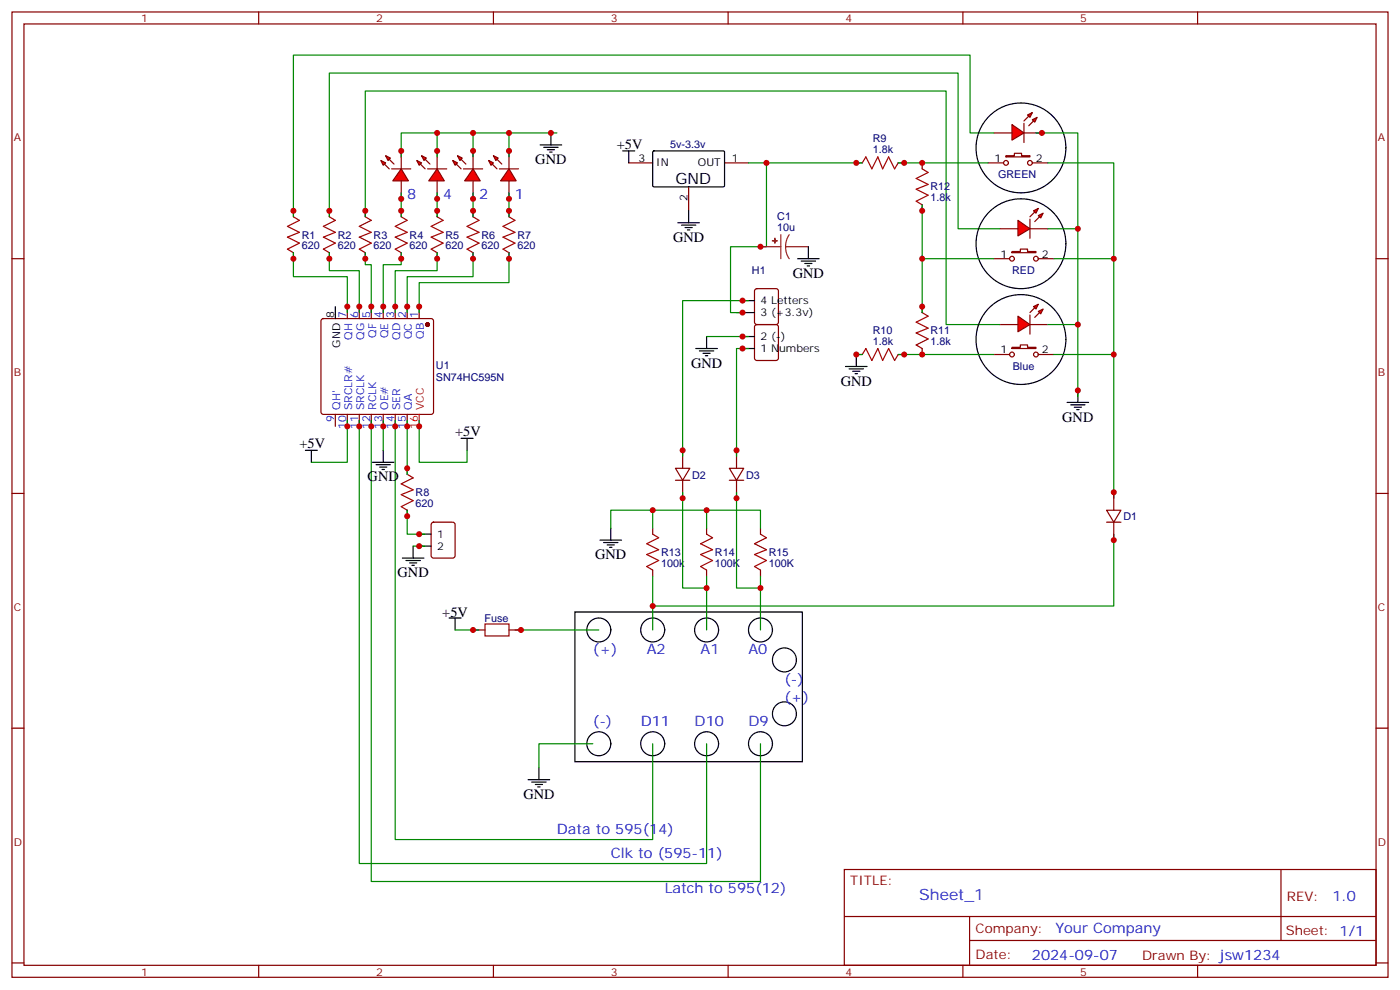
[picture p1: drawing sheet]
<svg xmlns="http://www.w3.org/2000/svg" width="412mm" height="292mm" viewBox="0 0 412 292" stroke-linecap="round" stroke-linejoin="round" font-family="sans-serif">
<g fill="none" stroke="#870000" stroke-width=".35">
<path d="M3.5 3.5h405.4v284.4h-405.4zM7.1 7.1h398.2v277.2h-398.2zM76.2 3.5v3.6M145.3 3.5v3.6M214.5 3.5v3.6M283.6 3.5v3.6M352.8 3.5v3.6M3.5 76.2h3.6M86.4 62.1v1.8M86.4 74.4v1.8M97 62.1v1.8M97 74.4v1.8"/>
<path d="M107.6 62.1v1.8M107.6 74.4v1.8M118.2 62.1v1.8M118.2 74.4v1.8M128.8 62.1v1.8M128.8 74.4v1.8M139.3 62.1v1.8M139.3 74.4v1.8M149.9 62.1v1.8M149.9 74.4v1.8M405.3 76.2h3.6M94.8 94l.4-.2h31.8l.5 .2 .2 .5v26.9l-.2 .5-.5 .2h-31.8l-.4-.3-.3-.4v-26.9z"/>
<path d="M102.3 90.3v3.5M105.8 90.3v3.5M109.4 90.3v3.5M112.9 90.3v3.5M116.4 90.3v3.5M119.9 90.3v3.5M123.5 90.3v3.5M98.8 122.1v3.5M102.3 122.1v3.5M105.8 122.1v3.5M109.4 122.1v3.5M112.9 122.1v3.5"/>
<path d="M116.4 122.1v3.5M119.9 122.1v3.5M119.9 137.9v1.8M3.5 145.3h3.6M119.9 150.3v1.7M405.3 145.3h3.6M3.5 214.5h3.6M405.3 214.5h3.6M248.7 256.1h156.6v28.2h-156.6zM377.3 256.1v20.9M248.7 270h156.5M285.6 277h119.6"/>
<path d="M285.6 270v14.1M3.5 283.6h3.6M76.2 284.3v3.6M145.3 284.3v3.6M214.5 284.3v3.6M283.6 284.3v3.6M352.8 284.3v3.6M405.3 283.6h3.6"/>
</g>
<circle cx="125.9" cy="95.6" r=".53" fill="#870000" stroke="#870000" stroke-width=".35"/>
<path d="M98.8 90.3v3.5" fill="none" stroke="#000" stroke-width=".35"/>
<path d="M123.5 122.1v3.5" fill="none" stroke="#f00" stroke-width=".35"/>
<path d="M86.4 63.9l1.8 1-3.5 1.8 3.5 1.7-3.5 1.4 3.5 1.8-3.5 1.8 1.7 1M97 63.9l1.8 1-3.6 1.8 3.6 1.7-3.6 1.4 3.6 1.8-3.6 1.8 1.8 1M107.6 63.9l1.8 1-3.6 1.8 3.6 1.7-3.6 1.4 3.6 1.8-3.6 1.8 1.8 1M118.2 63.9l1.7 1-3.5 1.8 3.5 1.7-3.5 1.4 3.5 1.8-3.5 1.8 1.8 1M128.8 63.9l1.7 1-3.5 1.8 3.5 1.7-3.5 1.4 3.5 1.8-3.5 1.8 1.8 1M139.3 63.9l1.8 1-3.5 1.8 3.5 1.7-3.5 1.4 3.5 1.8-3.5 1.8 1.7 1M149.9 63.9l1.8 1-3.5 1.8 3.5 1.7-3.5 1.4 3.5 1.8-3.5 1.8 1.7 1M119.9 139.7l1.8 1.1-3.5 1.7 3.5 1.8-3.5 1.4 3.5 1.8-3.5 1.7 1.7 1.1" fill="none" stroke="#a10000" stroke-width=".35"/>
<path d="M86.4 74.4v7.1h15.9v10.6M97 74.4v5.3h8.8v12.4M107.6 74.4v3.6h1.8v14.1M118.2 74.4v3.6h-5.3v14.1M128.8 74.4v5.3h-12.4v12.4M139.3 74.4v7.1h-19.4v10.6M149.9 74.4v8.9h-26.4v8.8M119.9 123.8v15.9" fill="none" stroke="#008700" stroke-width=".35"/>
<g fill="#f00" stroke="#870000" stroke-width=".35">
<path d="M149.9 49.7l2.1 3.6h-4.5z"/>
<path d="M147.1 49.7h5.7z"/>
</g>
<g fill="#870000" stroke="#870000" stroke-width=".35">
<path d="M145 48.3l1.4 1.4z"/>
<path d="M146.4 46.9l1.4 1.4z"/>
</g>
<g fill="#f00" stroke="#870000" stroke-width=".35">
<path d="M143.9 47.3l1.4 .7-.7 .7z"/>
<path d="M145.3 45.9l1.5 .7-.8 .7z"/>
</g>
<path d="M149.9 44.4v5.3M149.9 53.3v5.3" fill="none" stroke="#870000" stroke-width=".35"/>
<g fill="#f00" stroke="#870000" stroke-width=".35">
<path d="M128.8 49.7l2.1 3.6h-4.6z"/>
<path d="M125.9 49.7h5.7z"/>
</g>
<g fill="#870000" stroke="#870000" stroke-width=".35">
<path d="M123.8 48.3l1.4 1.4z"/>
<path d="M125.2 46.9l1.4 1.4z"/>
</g>
<g fill="#f00" stroke="#870000" stroke-width=".35">
<path d="M122.8 47.3l1.4 .7-.7 .7z"/>
<path d="M124.2 45.9l1.4 .7-.7 .7z"/>
</g>
<path d="M128.8 44.4v5.3M128.8 53.3v5.3" fill="none" stroke="#870000" stroke-width=".35"/>
<g fill="#f00" stroke="#870000" stroke-width=".35">
<path d="M118.2 49.7l2.1 3.6h-4.6z"/>
<path d="M115.4 49.7h5.6z"/>
</g>
<g fill="#870000" stroke="#870000" stroke-width=".35">
<path d="M113.2 48.3l1.5 1.4z"/>
<path d="M114.7 46.9l1.4 1.4z"/>
</g>
<g fill="#f00" stroke="#870000" stroke-width=".35">
<path d="M112.2 47.3l1.4 .7-.7 .7z"/>
<path d="M113.6 45.9l1.4 .7-.7 .7z"/>
</g>
<path d="M118.2 44.4v5.3M118.2 53.3v5.3" fill="none" stroke="#870000" stroke-width=".35"/>
<g fill="#f00" stroke="#870000" stroke-width=".35">
<path d="M139.3 49.7l2.2 3.6h-4.6z"/>
<path d="M136.5 49.7h5.7z"/>
</g>
<g fill="#870000" stroke="#870000" stroke-width=".35">
<path d="M134.4 48.3l1.4 1.4z"/>
<path d="M135.8 46.9l1.4 1.4z"/>
</g>
<g fill="#f00" stroke="#870000" stroke-width=".35">
<path d="M133.3 47.3l1.5 .7-.7 .7z"/>
<path d="M134.8 45.9l1.4 .7-.7 .7z"/>
</g>
<path d="M139.3 44.4v5.3M139.3 53.3v5.3" fill="none" stroke="#870000" stroke-width=".35"/>
<g fill="#f00" stroke="#870000" stroke-width=".35">
<path d="M298.1 36.7l3.5 2.5-3.5 2.1z"/>
<path d="M301.6 36.3v5.7z"/>
</g>
<g fill="#870000" stroke="#870000" stroke-width=".35">
<path d="M303 34.2l-1.4 1.4z"/>
<path d="M303 37l1.4-1.4z"/>
</g>
<g fill="#f00" stroke="#870000" stroke-width=".35">
<path d="M302.7 33.9l1.4-.7-.7 1.4z"/>
<path d="M304.1 35.3l1.4-.7-.7 1.4z"/>
</g>
<path d="M292.8 39.2h5.3M301.6 39.2h5.3" fill="none" stroke="#870000" stroke-width=".35"/>
<g fill="#f00" stroke="#870000" stroke-width=".35">
<path d="M299.9 64.9l3.5 2.5-3.5 2.1z"/>
<path d="M303.4 64.6v5.6z"/>
</g>
<g fill="#870000" stroke="#870000" stroke-width=".35">
<path d="M303.4 63.9l1.4-1.5z"/>
<path d="M304.8 65.3l1.4-1.4z"/>
</g>
<g fill="#f00" stroke="#870000" stroke-width=".35">
<path d="M304.4 62.1l1.5-.7-.7 1.4z"/>
<path d="M305.9 63.5l1.4-.7-.7 1.4z"/>
</g>
<path d="M294.6 67.4h5.3M303.4 67.4h5.3" fill="none" stroke="#870000" stroke-width=".35"/>
<g fill="#f00" stroke="#870000" stroke-width=".35">
<path d="M299.9 93.1l3.5 2.5-3.5 2.1z"/>
<path d="M303.4 92.8v5.6z"/>
</g>
<g fill="#870000" stroke="#870000" stroke-width=".35">
<path d="M303.4 92.1l1.4-1.4z"/>
<path d="M304.8 93.5l1.4-1.4z"/>
</g>
<g fill="#f00" stroke="#870000" stroke-width=".35">
<path d="M304.4 90.3l1.5-.7-.7 1.4z"/>
<path d="M305.9 91.7l1.4-.7-.7 1.4z"/>
</g>
<g fill="none" stroke="#870000" stroke-width=".35">
<path d="M185.2 48h7.1M202.8 55v7.1M213.4 48h7.1M252.2 48h1.8M264.6 48h1.7M271.6 48v1.7M291 48h4.6M296.3 45.9h2.5v-.7h2.1v.7h2.5v.3h-7.1zM304.1 48h4.6M271.6 60.3v1.8M292.8 76.2h4.6M298.1 74.1h2.5v-.7h2.1v.7h2.5v.3h-7.1z"/>
<path d="M305.9 76.2h4.5M222.5 85.2l.5-.2h5.6l.7 .5v9.4l-.5 .6-5.8 .1-.7-.5-.1-9.4zM222.5 95.8l.5-.2h5.6l.7 .4v9.5l-.5 .6-5.8 .1-.7-.5-.1-9.4zM271.6 90.3v1.8M294.6 95.6h5.3M303.4 95.6h5.3M252.2 104.4h1.8M264.6 104.4h1.7M271.6 102.7v1.7M292.8 104.4h4.6M298.1 102.3h2.5v-.7h2.1v.7h2.5v.4h-7.1zM305.9 104.4h4.5"/>
<path d="M199 137.9h4.2l-2.1 3.6zM201.1 132.6v5.3M214.8 137.9h4.3l-2.1 3.6zM217 132.6v5.3M127.2 154l.5-.2h5.6l.7 .4 .1 9.5-.5 .6-5.9 .1-.6-.5-.1-9.4zM192.3 155.6v1.7M199 141.5h4.2M201.1 141.5v5.3M208.1 155.6v1.7M214.8 141.5h4.3M217 141.5v5.3M224 155.6v1.7"/>
<path d="M326 150.3h4.2l-2.1 3.5zM326 153.8h4.2M328.1 145v5.3M328.1 153.8v5.3M192.3 167.9v1.8M208.1 167.9v1.8M224 167.9v1.8M139.3 185.6h3.6M149.9 185.6h3.6"/>
<circle cx="296.3" cy="48" r=".71"/>
<circle cx="303.4" cy="48" r=".71"/>
<circle cx="298.1" cy="76.2" r=".71"/>
<circle cx="305.2" cy="76.2" r=".71"/>
<circle cx="298.1" cy="104.4" r=".71"/>
<circle cx="305.2" cy="104.4" r=".71"/>
</g>
<g fill="none" stroke="#008700" stroke-width=".35">
<path d="M128.8 39.2v7M139.3 39.2v7M149.9 39.2v7M164 39.2h-45.8v7M292.8 39.2h-7v-23h-199.4v47.7M305.2 39.2h12.3v77.6M118.2 56.8v7.1M128.8 56.8v7.1M139.3 56.8v7.1M149.9 56.8v7.1M220.5 48h33.5M225.8 48v24.7h-10.6v19.4h3.5h-1.7"/>
<path d="M264.6 48h26.4M308.7 48h19.4v98.8M97 63.9v-42.4h185.2v45.9h12.4M107.6 63.9v-37.1h171.1v68.8h15.9M271.6 76.2h21.2M271.6 60.3v31.8M308.7 67.4h8.8M310.4 76.2h17.7M208.1 99.1h12.4M220.5 88.5h-19.4v45.9M308.7 95.6h8.8M220.5 102.7h-3.5v31.7"/>
<path d="M252.2 104.4h1.8M264.6 104.4h28.2M310.4 104.4h17.7M102.3 123.8v12.4h-10.6M105.8 123.8v130.6h102.3v-35.3M109.4 123.8v135.8h114.6v-40.5M112.9 123.8v8.8M116.4 123.8v123.5h75.9v-28.2M123.5 123.8v12.4h14.1v-3.6M119.9 150.3v7h5.3M179.9 155.6v-5.3h44.1v5.3M192.3 150.3v5.3"/>
<path d="M201.1 145v28.2h7M208.1 150.3v5.3M217 145v28.2h7M328.1 157.3v21.2h-135.8M121.7 160.9h3.5M192.3 169.7v15.9M208.1 169.7v15.9M224 169.7v15.9M134.1 185.6h7M151.7 185.6h24.7M174.6 219.1h-15.9v7"/>
</g>
<g fill="none" stroke="#000" stroke-width=".35">
<path d="M162.3 39.2v3.5M159.1 42.7h6.4M160.2 43.4h4.2M161.2 44.1h2.1M161.9 44.8h.7M183.4 44.4h3.6M185.2 44.4v3.6M192.3 44.6l.3-.2 20.7 .1 .1 .3v10.1l-.3 .1h-20.7l-.1-.3zM199.7 65.6h6.3M200.7 66.3h4.3M201.8 67h2.1M202.5 67.7h.7"/>
<path d="M202.8 62.1v3.5M234.9 76.2h6.4M236 76.9h4.2M237.1 77.6h2.1M237.8 78.3h.7M238.1 72.7v3.5M208.1 99.1v3.6M218.7 88.5h3.5M218.7 92.1h3.5M218.7 99.1h3.5M205 102.7h6.3M206 103.4h4.3"/>
<path d="M207.1 104.1h2.1M207.8 104.8h.7M218.7 102.7h3.5M249.1 107.9h6.3M250.1 108.7h4.3M251.2 109.4h2.1M251.9 110.1h.7M252.2 104.4v3.5M314.3 118.5h6.4M315.4 119.2h4.2M316.4 119.9h2.2M317.5 115v3.5"/>
<path d="M90 132.6h3.5M91.7 132.6v3.6M109.7 136.2h6.4M110.8 136.9h4.2M111.8 137.6h2.1M112.5 138.3h.7M112.9 132.6v3.6M135.8 129.1h3.5M137.6 129.1v3.5M317.1 120.6h.8M123.5 157.3h3.5M176.7 159.1h6.4"/>
<path d="M177.8 159.8h4.2M179.9 155.6v3.5M118.5 164.4h6.4M119.6 165.1h4.2M120.6 165.8h2.2M121.4 166.5h.7M121.7 160.9v3.5M123.5 160.9h3.5M178.9 160.5h2.1M179.6 161.2h.7M132.3 182h3.5M134.1 182v3.6"/>
<path d="M169.3 180.3h67.1v44.1h-67.1zM155.6 229.7h6.3M156.6 230.4h4.3M157.7 231.1h2.1M158.4 231.8h.7M158.7 226.1v3.6"/>
<circle cx="300.7" cy="43.6" r="13.2"/>
<circle cx="300.7" cy="71.8" r="13.2"/>
<circle cx="300.7" cy="100" r="13.2"/>
<circle cx="176.4" cy="185.6" r="3.5"/>
<circle cx="192.3" cy="185.6" r="3.5"/>
<circle cx="208.1" cy="185.6" r="3.5"/>
<circle cx="224" cy="185.6" r="3.5"/>
<circle cx="231.1" cy="194.4" r="3.5"/>
<circle cx="176.4" cy="219.1" r="3.5"/>
<circle cx="192.3" cy="219.1" r="3.5"/>
<circle cx="208.1" cy="219.1" r="3.5"/>
<circle cx="224" cy="219.1" r="3.5"/>
<circle cx="231.1" cy="210.3" r="3.5"/>
</g>
<path d="M254 48l1.1-1.8 1.7 3.5 1.8-3.5 1.4 3.5 1.8-3.5 1.7 3.5 1.1-1.7M271.6 49.7l1.8 1.1-3.5 1.8 3.5 1.7-3.5 1.4 3.5 1.8-3.5 1.8 1.7 1M271.6 92.1l1.8 1-3.5 1.8 3.5 1.8-3.5 1.4 3.5 1.7-3.5 1.8 1.7 1.1M254 104.4l1.1-1.7 1.7 3.5 1.8-3.5 1.4 3.5 1.8-3.5 1.7 3.5 1.1-1.8M192.3 157.3l1.7 1.1-3.5 1.8 3.5 1.7-3.5 1.4 3.5 1.8-3.5 1.8 1.8 1M208.1 157.3l1.8 1.1-3.5 1.8 3.5 1.7-3.5 1.4 3.5 1.8-3.5 1.8 1.7 1M224 157.3l1.8 1.1-3.6 1.8 3.6 1.7-3.6 1.4 3.6 1.8-3.6 1.8 1.8 1M142.9 183.8h7v3.5h-7z" fill="none" stroke="#a10000" stroke-width=".35"/>
<path d="M224 72.7h6M230 69.1v7.1M231.4 72.7l.3 1.8 .8 1.7M231.4 72.7h6.7M232.5 69.1l-.8 1.7-.3 1.9" fill="none" stroke="#8c2424" stroke-width=".35"/>
<g fill="#8c2424" stroke="#8c2424" stroke-width=".35">
<path d="M228.2 70.2l.1 1.4z"/>
<path d="M227.5 70.9h1.5z"/>
</g>
<g fill="#c00">
<circle cx="306.9" cy="39.2" r=".88"/>
<circle cx="317.5" cy="67.4" r=".88"/>
<circle cx="317.5" cy="95.6" r=".88"/>
<circle cx="328.1" cy="76.2" r=".88"/>
<circle cx="328.1" cy="104.4" r=".88"/>
<circle cx="271.6" cy="48" r=".88"/>
<circle cx="271.6" cy="104.4" r=".88"/>
<circle cx="271.6" cy="76.2" r=".88"/>
<circle cx="208.1" cy="150.3" r=".88"/>
<circle cx="192.3" cy="150.3" r=".88"/>
<circle cx="192.3" cy="178.5" r=".88"/>
<circle cx="208.1" cy="173.2" r=".88"/>
<circle cx="224" cy="173.2" r=".88"/>
<circle cx="201.1" cy="132.6" r=".88"/>
<circle cx="217" cy="132.6" r=".88"/>
<circle cx="217" cy="146.8" r=".88"/>
<circle cx="201.1" cy="146.8" r=".88"/>
<circle cx="218.7" cy="99.1" r=".88"/>
<circle cx="218.7" cy="88.5" r=".88"/>
<circle cx="218.7" cy="102.7" r=".88"/>
<circle cx="225.8" cy="48" r=".88"/>
<circle cx="218.7" cy="92.1" r=".88"/>
<circle cx="224" cy="72.7" r=".88"/>
<circle cx="112.9" cy="125.6" r=".88"/>
<circle cx="139.3" cy="185.6" r=".88"/>
<circle cx="153.5" cy="185.6" r=".88"/>
<circle cx="102.3" cy="125.6" r=".88"/>
<circle cx="105.8" cy="125.6" r=".88"/>
<circle cx="109.4" cy="125.6" r=".88"/>
<circle cx="116.4" cy="125.6" r=".88"/>
<circle cx="119.9" cy="125.6" r=".88"/>
<circle cx="123.5" cy="125.6" r=".88"/>
<circle cx="123.5" cy="90.3" r=".88"/>
<circle cx="119.9" cy="90.3" r=".88"/>
<circle cx="116.4" cy="90.3" r=".88"/>
<circle cx="112.9" cy="90.3" r=".88"/>
<circle cx="109.4" cy="90.3" r=".88"/>
<circle cx="105.8" cy="90.3" r=".88"/>
<circle cx="102.3" cy="90.3" r=".88"/>
<circle cx="123.5" cy="157.3" r=".88"/>
<circle cx="123.5" cy="160.9" r=".88"/>
<circle cx="119.9" cy="152" r=".88"/>
<circle cx="119.9" cy="137.9" r=".88"/>
<circle cx="149.9" cy="76.2" r=".88"/>
<circle cx="139.3" cy="76.2" r=".88"/>
<circle cx="128.8" cy="76.2" r=".88"/>
<circle cx="118.2" cy="76.2" r=".88"/>
<circle cx="107.6" cy="76.2" r=".88"/>
<circle cx="97" cy="76.2" r=".88"/>
<circle cx="97" cy="62.1" r=".88"/>
<circle cx="107.6" cy="62.1" r=".88"/>
<circle cx="118.2" cy="62.1" r=".88"/>
<circle cx="118.2" cy="58.6" r=".88"/>
<circle cx="128.8" cy="58.6" r=".88"/>
<circle cx="128.8" cy="62.1" r=".88"/>
<circle cx="139.3" cy="58.6" r=".88"/>
<circle cx="139.3" cy="62.1" r=".88"/>
<circle cx="149.9" cy="58.6" r=".88"/>
<circle cx="149.9" cy="62.1" r=".88"/>
<circle cx="86.4" cy="76.2" r=".88"/>
<circle cx="86.4" cy="62.1" r=".88"/>
<circle cx="128.8" cy="44.4" r=".88"/>
<circle cx="139.3" cy="44.4" r=".88"/>
<circle cx="149.9" cy="44.4" r=".88"/>
<circle cx="162.3" cy="39.2" r=".88"/>
<circle cx="118.2" cy="44.4" r=".88"/>
<circle cx="149.9" cy="39.2" r=".88"/>
<circle cx="139.3" cy="39.2" r=".88"/>
<circle cx="128.8" cy="39.2" r=".88"/>
<circle cx="271.6" cy="90.3" r=".88"/>
<circle cx="266.3" cy="104.4" r=".88"/>
<circle cx="252.2" cy="104.4" r=".88"/>
<circle cx="271.6" cy="62.1" r=".88"/>
<circle cx="266.3" cy="48" r=".88"/>
<circle cx="252.2" cy="48" r=".88"/>
<circle cx="317.5" cy="115" r=".88"/>
<circle cx="328.1" cy="145" r=".88"/>
<circle cx="328.1" cy="159.1" r=".88"/>
</g>
<text font-size="4.6" x="199" y="54.3">GND</text>
<text font-size="4.6" fill="#00f" x="270.8" y="265.1">Sheet_1</text>
<g font-size="4.2">
<text x="181.7" y="43.7">+5V</text>
<text x="157.7" y="48.3">GND</text>
<text x="198.3" y="71.3">GND</text>
<text x="233.5" y="81.8">GND</text>
<text x="203.6" y="108.3">GND</text>
<text x="247.6" y="113.6">GND</text>
<text x="312.9" y="124.2">GND</text>
<text x="88.2" y="131.9">+5V</text>
<text x="134.1" y="128.4">+5V</text>
<text x="108.3" y="141.8">GND</text>
<text x="175.3" y="164.7">GND</text>
<text x="117.1" y="170">GND</text>
<text x="130.3" y="181.6">+5V</text>
<text x="154.2" y="235.3">GND</text>
</g>
<g font-size="4.2" fill="#00f">
<text x="119.9" y="58.6">8</text>
<text x="130.5" y="58.6">4</text>
<text x="141.1" y="58.6">2</text>
<text x="151.7" y="58.6">1</text>
<text x="174.6" y="192.6">(+)</text>
<text x="190.5" y="192.6">A2</text>
<text x="206.4" y="192.6">A1</text>
<text x="220.5" y="192.6">A0</text>
<text x="231.1" y="201.4">(-)</text>
<text x="231.1" y="206.7">(+)</text>
<text x="174.6" y="213.8">(-)</text>
<text x="188.7" y="213.8">D11</text>
<text x="204.6" y="213.8">D10</text>
<text x="220.5" y="213.8">D9</text>
<text x="164" y="245.5">Data to 595(14)</text>
<text x="179.9" y="252.6">Clk to (595-11)</text>
<text x="195.8" y="263.2">Latch to 595(12)</text>
<text x="392.5" y="265.4">1.0</text>
<text x="310.9" y="274.9">Your Company</text>
<text x="304" y="282.7">2024-09-07</text>
</g>
<g font-size="3.9" fill="#800">
<text x="250.5" y="260.7">TITLE:</text>
<text x="379.1" y="265.4">REV:</text>
<text x="287.4" y="274.9">Company:</text>
<text x="378.7" y="275.5">Sheet: 1/1</text>
<text x="287.4" y="282.6">Date:</text>
<text x="336.4" y="282.7">Drawn By: jsw1234</text>
</g>
<g font-size="3.2" fill="#800">
<text x="41.6" y="6.5">1</text>
<text x="110.8" y="6.5">2</text>
<text x="179.9" y="6.5">3</text>
<text x="249.1" y="6.5">4</text>
<text x="318.2" y="6.5">5</text>
<text x="4.1" y="41.6">A</text>
<text x="405.9" y="41.6">A</text>
<text x="4.1" y="110.8">B</text>
<text x="405.9" y="110.8">B</text>
<text x="4.1" y="179.9">C</text>
<text x="405.9" y="179.9">C</text>
<text x="4.1" y="249.1">D</text>
<text x="405.9" y="249.1">D</text>
<text x="41.6" y="287.3">1</text>
<text x="110.8" y="287.3">2</text>
<text x="179.9" y="287.3">3</text>
<text x="249.1" y="287.3">4</text>
<text x="318.2" y="287.3">5</text>
</g>
<g font-size="3.2" fill="#000080">
<text x="257.1" y="41.8">R9</text>
<text x="197.4" y="43.7">5v-3.3v</text>
<text x="257.1" y="45.2">1.8k</text>
<text x="294" y="52.5">GREEN</text>
<text x="274.1" y="59.3">1.8k</text>
<text x="274.1" y="56">R12</text>
<text x="229" y="64.9">C1</text>
<text x="88.9" y="70.3">R1</text>
<text x="99.5" y="70.3">R2</text>
<text x="110.1" y="70.3">R3</text>
<text x="120.6" y="70.3">R4</text>
<text x="131.2" y="70.3">R5</text>
<text x="141.8" y="70.3">R6</text>
<text x="152.4" y="70.3">R7</text>
<text x="229" y="68.1">10u</text>
<text x="88.9" y="73.4">620</text>
<text x="99.5" y="73.4">620</text>
<text x="110.1" y="73.4">620</text>
<text x="120.6" y="73.4">620</text>
<text x="131.2" y="73.4">620</text>
<text x="141.8" y="73.4">620</text>
<text x="152.4" y="73.4">620</text>
<text x="221.5" y="80.6">H1</text>
<text x="298.2" y="80.7">RED</text>
<text x="257.1" y="101.6">1.8k</text>
<text x="257.1" y="98.3">R10</text>
<text x="274.1" y="101.7">1.8k</text>
<text x="274.1" y="98.4">R11</text>
<text x="128.4" y="112.2">SN74HC595N</text>
<text x="128.4" y="108.8">U1</text>
<text x="298.3" y="108.9">Blue</text>
<text x="203.9" y="141">D2</text>
<text x="219.8" y="141">D3</text>
<text x="122.4" y="149.3">620</text>
<text x="122.4" y="146.1">R8</text>
<text x="330.9" y="153.2">D1</text>
<text x="194.7" y="167">100k</text>
<text x="194.7" y="163.8">R13</text>
<text x="210.6" y="167">100K</text>
<text x="210.6" y="163.8">R14</text>
<text x="226.5" y="167">100K</text>
<text x="226.5" y="163.8">R15</text>
<text x="142.7" y="183.1">Fuse</text>
</g>
<g font-size="3.2">
<text x="188.1" y="47.6">3</text>
<text x="215.5" y="47.6">1</text>
<text x="292.9" y="47.6">1</text>
<text x="305.2" y="47.6">2</text>
<text x="193.3" y="49">IN</text>
<text x="205.6" y="49">OUT</text>
<text x="202.5" y="59.2" transform="rotate(-90 202.5 59.2)">2</text>
<text x="294.7" y="75.8">1</text>
<text x="306.9" y="75.8">2</text>
<text x="224" y="89.6">4 Letters</text>
<text x="98.4" y="93.7" transform="rotate(-90 98.4 93.7)">8</text>
<text x="224" y="93.1">3 (+3.3v)</text>
<text x="224" y="100.2">2 (-)</text>
<text x="100.2" y="102.4" transform="rotate(-90 100.2 102.4)">GND</text>
<text x="224" y="103.7">1 Numbers</text>
<text x="294.7" y="104.1">1</text>
<text x="306.9" y="104.1">2</text>
<text x="128.8" y="158.4">1</text>
<text x="128.8" y="161.9">2</text>
</g>
<g font-size="3.2" fill="#00f">
<text x="102" y="93.7" transform="rotate(-90 102 93.7)">7</text>
<text x="105.5" y="93.7" transform="rotate(-90 105.5 93.7)">6</text>
<text x="109" y="93.7" transform="rotate(-90 109 93.7)">5</text>
<text x="112.5" y="93.7" transform="rotate(-90 112.5 93.7)">4</text>
<text x="116.1" y="93.7" transform="rotate(-90 116.1 93.7)">3</text>
<text x="119.6" y="93.7" transform="rotate(-90 119.6 93.7)">2</text>
<text x="123.1" y="93.7" transform="rotate(-90 123.1 93.7)">1</text>
<text x="103.7" y="100" transform="rotate(-90 103.7 100)">QH</text>
<text x="107.2" y="100.1" transform="rotate(-90 107.2 100.1)">QG</text>
<text x="110.8" y="99.5" transform="rotate(-90 110.8 99.5)">QF</text>
<text x="114.3" y="99.6" transform="rotate(-90 114.3 99.6)">QE</text>
<text x="117.8" y="100.1" transform="rotate(-90 117.8 100.1)">QD</text>
<text x="121.4" y="99.9" transform="rotate(-90 121.4 99.9)">QC</text>
<text x="124.9" y="99.8" transform="rotate(-90 124.9 99.8)">QB</text>
<text x="98.4" y="124.3" transform="rotate(-90 98.4 124.3)">9</text>
<text x="100.2" y="120.8" transform="rotate(-90 100.2 120.8)">QH'</text>
<text x="103.7" y="120.8" transform="rotate(-90 103.7 120.8)">SRCLR#</text>
<text x="107.2" y="120.8" transform="rotate(-90 107.2 120.8)">SRCLK</text>
<text x="110.8" y="120.8" transform="rotate(-90 110.8 120.8)">RCLK</text>
<text x="114.3" y="120.8" transform="rotate(-90 114.3 120.8)">OE#</text>
<text x="117.8" y="120.8" transform="rotate(-90 117.8 120.8)">SER</text>
<text x="121.4" y="120.8" transform="rotate(-90 121.4 120.8)">QA</text>
<text x="102" y="126.3" transform="rotate(-90 102 126.3)">10</text>
<text x="105.5" y="126.3" transform="rotate(-90 105.5 126.3)">11</text>
<text x="109" y="126.3" transform="rotate(-90 109 126.3)">12</text>
<text x="112.5" y="126.3" transform="rotate(-90 112.5 126.3)">13</text>
<text x="116.1" y="126.3" transform="rotate(-90 116.1 126.3)">14</text>
<text x="119.6" y="126.3" transform="rotate(-90 119.6 126.3)">15</text>
</g>
<g font-size="3.2" fill="#f00">
<text x="124.9" y="120.8" transform="rotate(-90 124.9 120.8)">VCC</text>
<text x="123.1" y="126.3" transform="rotate(-90 123.1 126.3)">16</text>
</g>
</svg>
